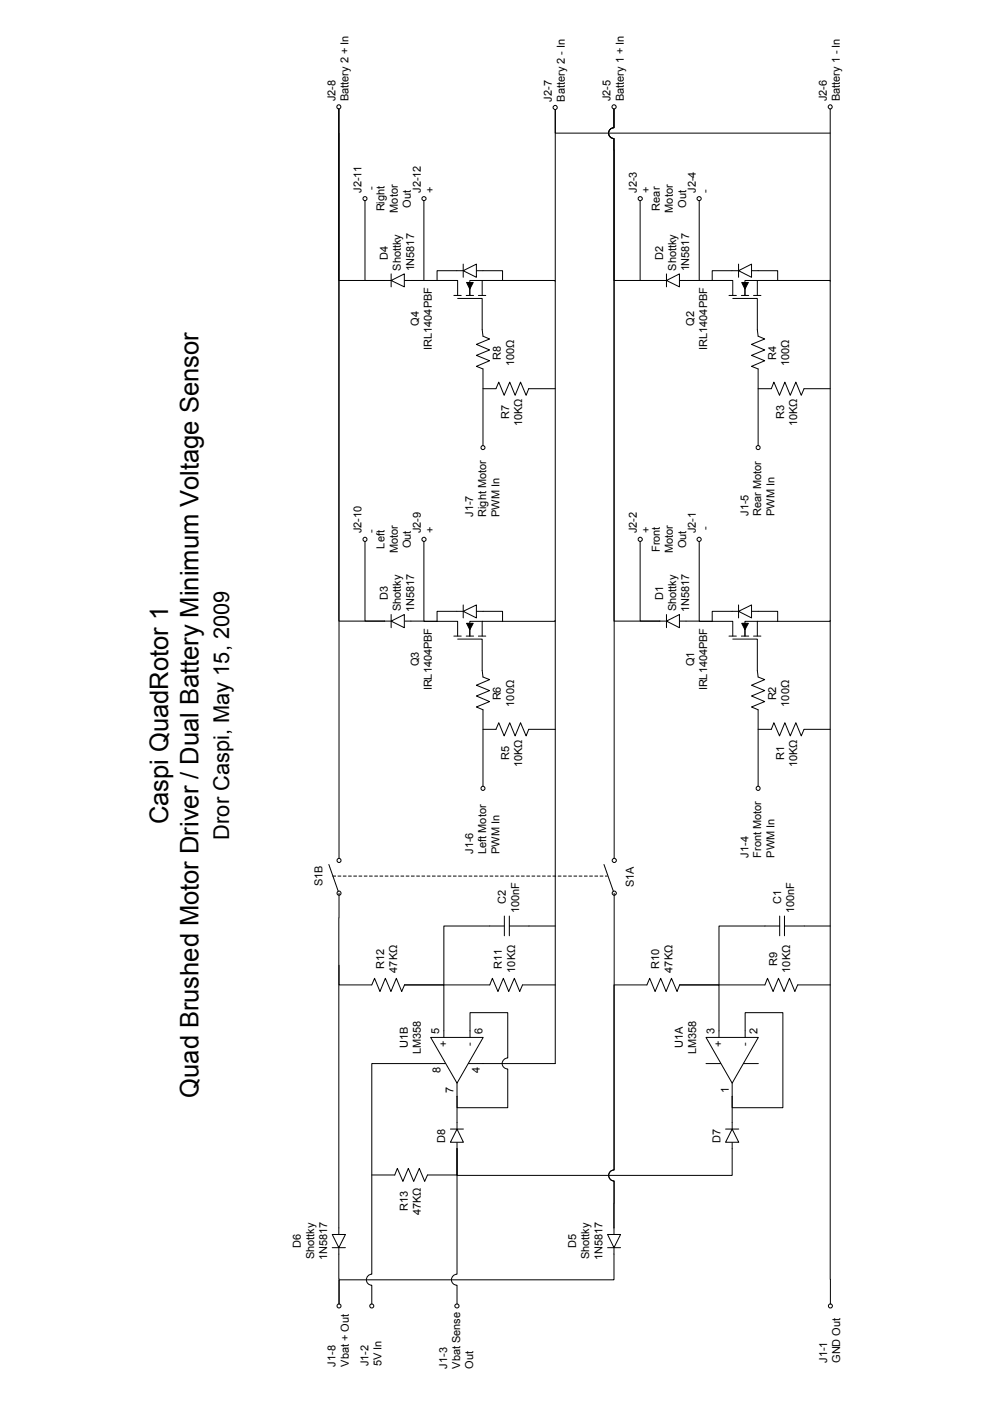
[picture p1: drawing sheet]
<svg xmlns="http://www.w3.org/2000/svg" width="210mm" height="297mm" viewBox="0 0 210 297" stroke-linecap="round" stroke-linejoin="round" font-family="sans-serif">
<path d="M139.9 131.7h5.6M160.6 142.1l.1 1.4 1.4 .6-2.8 1.2 2.8 1.1-2.8 1.2 2.8 1.1-2.8 1.2 1.4 .6M163.5 154.6l.6-1.4 1.2 2.8 1.1-2.8 1.2 2.8 1.1-2.8 1.2 2.8 .6-1.4" fill="none" stroke="#000" stroke-width=".21"/>
<path d="M141.3 131.7l2.8-1.4v2.8z" fill="#fff"/>
<path d="M141.3 131.7l2.8-1.4v2.8zM141.3 130.3v2.8" fill="none" stroke="#000" stroke-width=".21"/>
<circle cx="148.2" cy="114.4" r=".44" fill="#fff"/>
<g fill="none" stroke="#000" stroke-width=".21">
<path d="M148.3 114.8v16.9h2.7h-5.5"/>
<circle cx="148.2" cy="114.4" r=".44"/>
</g>
<circle cx="135.7" cy="114.4" r=".44" fill="#fff"/>
<g fill="none" stroke="#000" stroke-width=".21">
<path d="M135.7 114.8v16.9h4.2M176 131.6v.1h-11.1M170.5 154.6h5.5"/>
<circle cx="135.7" cy="114.4" r=".44"/>
</g>
<circle cx="160.7" cy="167.2" r=".43" fill="#fff"/>
<g fill="none" stroke="#000" stroke-width=".21">
<path d="M154.6 134.9h1.5M155.4 134.9v-3.2h-4.4v-2.1h13.9v2.1h-4.3v3.2M155.4 135.5h5.2v6.6M157.2 134.9h1.5M157.3 132.2h1.4l-.8 1.3zM159.8 134.9h1.5M160.6 131.7h-2.7v3.2v-2.6M160.7 150.5v16.2M160.7 154.6h2.8"/>
<circle cx="160.7" cy="167.2" r=".43"/>
</g>
<path d="M157.3 132.2h1.4l-.8 1.3z" fill="#000"/>
<path d="M156.6 129.6l2.7-1.3v2.7z" fill="#fff"/>
<path d="M156.6 129.6l2.7-1.3v2.7zM156.6 128.3v2.7" fill="none" stroke="#000" stroke-width=".21"/>
<circle cx="117.7" cy="22.8" r=".44" fill="#fff"/>
<circle cx="117.7" cy="22.8" r=".44" fill="none" stroke="#000" stroke-width=".21"/>
<circle cx="176" cy="22.7" r=".43" fill="#fff"/>
<circle cx="176" cy="22.7" r=".43" fill="none" stroke="#000" stroke-width=".21"/>
<circle cx="176.1" cy="276.9" r=".43" fill="#fff"/>
<g fill="none" stroke="#000" stroke-width=".21">
<path d="M117.7 23.2v5h58.3M176 23.1l.1 253.4M139.9 59.5h5.6M160.6 69.9l.1 1.4 1.4 .6-2.8 1.1 2.8 1.2-2.8 1.1 2.8 1.2-2.8 1.2 1.4 .5M163.5 82.4l.6-1.4 1.2 2.8 1.1-2.8 1.2 2.8 1.1-2.8 1.2 2.8 .6-1.4"/>
<circle cx="176.1" cy="276.9" r=".43"/>
</g>
<path d="M141.3 59.5l2.8-1.4v2.7z" fill="#fff"/>
<path d="M141.3 59.5l2.8-1.4v2.7zM141.3 58.1v2.7" fill="none" stroke="#000" stroke-width=".21"/>
<circle cx="148.2" cy="42.1" r=".44" fill="#fff"/>
<g fill="none" stroke="#000" stroke-width=".21">
<path d="M148.3 42.5v17h2.7h-5.5"/>
<circle cx="148.2" cy="42.1" r=".44"/>
</g>
<circle cx="135.7" cy="42.1" r=".44" fill="#fff"/>
<g fill="none" stroke="#000" stroke-width=".21">
<path d="M135.7 42.5v17h4.2M164.9 59.5h11.1v.1M170.5 82.4h5.5"/>
<circle cx="135.7" cy="42.1" r=".44"/>
</g>
<circle cx="160.7" cy="94.9" r=".43" fill="#fff"/>
<g fill="none" stroke="#000" stroke-width=".21">
<path d="M157.3 59.9h1.4l-.8 1.4zM160.6 59.5h-2.7v3.1v-2.6M154.6 62.6h1.5M155.4 62.6v-3.1h-4.4v-2.1h13.9v2.1h-4.3v3.1M155.4 63.3h5.2v6.6M157.2 62.6h1.5M159.8 62.6h1.5M160.7 78.2v16.3M160.7 82.4h2.8"/>
<circle cx="160.7" cy="94.9" r=".43"/>
</g>
<path d="M157.3 59.9h1.4l-.8 1.4z" fill="#000"/>
<path d="M156.6 57.4l2.7-1.4v2.8z" fill="#fff"/>
<path d="M156.6 57.4l2.7-1.4v2.8zM156.6 56v2.8" fill="none" stroke="#000" stroke-width=".21"/>
<circle cx="130.2" cy="22.7" r=".44" fill="#fff"/>
<g fill="none" stroke="#000" stroke-width=".21">
<path d="M130.2 23.1v4a1.14 1.14 0 0 0-1.2 1.1 1.14 1.14 0 0 0 1.2 1.2v153M130.2 260.3v5.6"/>
<circle cx="130.2" cy="22.7" r=".44"/>
</g>
<path d="M128.8 261.7h2.8l-1.4 2.8z" fill="#fff"/>
<path d="M81.6 131.7h5.5M102.2 142.1l.2 1.4 1.4 .6-2.8 1.2 2.8 1.1-2.8 1.2 2.8 1.1-2.8 1.2 1.4 .6M105.2 154.6l.5-1.4 1.2 2.8 1.2-2.8 1.1 2.8 1.2-2.8 1.1 2.8 .6-1.4M128.8 261.7h2.8l-1.4 2.8zM128.8 264.5h2.8M130.2 265.9v5.4h-58.3v5.2" fill="none" stroke="#000" stroke-width=".21"/>
<path d="M82.9 131.7l2.8-1.4v2.8z" fill="#fff"/>
<path d="M82.9 131.7l2.8-1.4v2.8zM82.9 130.3v2.8" fill="none" stroke="#000" stroke-width=".21"/>
<circle cx="89.9" cy="114.4" r=".44" fill="#fff"/>
<g fill="none" stroke="#000" stroke-width=".21">
<path d="M89.9 114.8v16.9h2.8h-5.6"/>
<circle cx="89.9" cy="114.4" r=".44"/>
</g>
<circle cx="77.4" cy="114.4" r=".43" fill="#fff"/>
<g fill="none" stroke="#000" stroke-width=".21">
<path d="M77.4 114.8v16.9h4.2M117.7 131.6v.1h-11.1"/>
<circle cx="77.4" cy="114.4" r=".43"/>
</g>
<circle cx="102.4" cy="167.2" r=".43" fill="#fff"/>
<g fill="none" stroke="#000" stroke-width=".21">
<path d="M96.2 134.9h1.6M97 134.9v-3.2h-4.3v-2.1h13.9v2.1h-4.4v3.2M97 135.5h5.2v6.6M98.8 134.9h1.6M98.9 132.2h1.4l-.7 1.3zM101.4 134.9h1.6M102.2 131.7h-2.6v3.2v-2.6M102.4 150.5v16.2M102.4 154.6h2.8"/>
<circle cx="102.4" cy="167.2" r=".43"/>
</g>
<path d="M98.9 132.2h1.4l-.7 1.3z" fill="#000"/>
<path d="M98.2 129.6l2.8-1.3v2.7z" fill="#fff"/>
<path d="M117.7 23.2v202.3M81.6 59.5h5.5M102.2 69.9l.2 1.4 1.4 .6-2.8 1.1 2.8 1.2-2.8 1.1 2.8 1.2-2.8 1.2 1.4 .5M105.2 82.4l.5-1.4 1.2 2.8 1.2-2.8 1.1 2.8 1.2-2.8 1.1 2.8 .6-1.4M98.2 129.6l2.8-1.3v2.7zM98.2 128.3v2.7" fill="none" stroke="#000" stroke-width=".21"/>
<path d="M82.9 59.5l2.8-1.4v2.7z" fill="#fff"/>
<path d="M82.9 59.5l2.8-1.4v2.7zM82.9 58.1v2.7" fill="none" stroke="#000" stroke-width=".21"/>
<circle cx="89.9" cy="42.1" r=".44" fill="#fff"/>
<g fill="none" stroke="#000" stroke-width=".21">
<path d="M89.9 42.5v17h2.8h-5.6"/>
<circle cx="89.9" cy="42.1" r=".44"/>
</g>
<circle cx="77.4" cy="42.1" r=".43" fill="#fff"/>
<g fill="none" stroke="#000" stroke-width=".21">
<path d="M77.4 42.5v17h4.2M106.6 59.5h11.1v.1M112.1 82.4h5.6"/>
<circle cx="77.4" cy="42.1" r=".43"/>
</g>
<circle cx="102.4" cy="94.9" r=".43" fill="#fff"/>
<g fill="none" stroke="#000" stroke-width=".21">
<path d="M98.9 59.9h1.4l-.7 1.4zM102.2 59.5h-2.6v3.1v-2.6M96.2 62.6h1.6M97 62.6v-3.1h-4.3v-2.1h13.9v2.1h-4.4v3.1M97 63.3h5.2v6.6M98.8 62.6h1.6M101.4 62.6h1.6M102.4 78.2v16.3M102.4 82.4h2.8"/>
<circle cx="102.4" cy="94.9" r=".43"/>
</g>
<path d="M98.9 59.9h1.4l-.7 1.4z" fill="#000"/>
<path d="M98.2 57.4l2.8-1.4v2.8z" fill="#fff"/>
<path d="M98.2 57.4l2.8-1.4v2.8zM98.2 56v2.8" fill="none" stroke="#000" stroke-width=".21"/>
<circle cx="71.8" cy="22.7" r=".43" fill="#fff"/>
<circle cx="71.8" cy="22.7" r=".43" fill="none" stroke="#000" stroke-width=".21"/>
<circle cx="71.9" cy="276.9" r=".43" fill="#fff"/>
<g fill="none" stroke="#000" stroke-width=".21">
<path d="M71.8 23.1l.1 159.3M71.8 260.3v5.6"/>
<circle cx="71.9" cy="276.9" r=".43"/>
</g>
<path d="M70.4 261.7h2.8l-1.4 2.8z" fill="#fff"/>
<path d="M81.6 59.5h-9.8v-36.4v108.6h9.8M139.9 59.5h-9.7v-30.1a1.14 1.14 0 0 1-1.2-1.2 1.14 1.14 0 0 1 1.2-1.1v-4v4a1.14 1.14 0 0 0-1.2 1.1 1.14 1.14 0 0 0 1.2 1.2v102.3h9.7M70.4 261.7h2.8l-1.4 2.8zM70.4 264.5h2.8M71.8 265.9l.1 10.6" fill="none" stroke="#000" stroke-width=".21"/>
<path d="M71.4 182.4a.45 .45 0 0 0 .9 0 .45 .45 0 0 0-.9 0zM71.4 189.4a.45 .45 0 0 0 .9 0 .45 .45 0 0 0-.9 0z" fill-rule="evenodd" fill="#fff"/>
<g fill="none" stroke="#000" stroke-width=".21">
<path d="M69.7 183.3l2 5.7M71.9 189.4l-.1 70.9"/>
<circle cx="71.9" cy="189.4" r=".43"/>
<circle cx="71.9" cy="182.4" r=".43"/>
</g>
<path d="M129.8 182.4a.45 .45 0 0 0 .9 0 .45 .45 0 0 0-.9 0zM129.8 189.4a.45 .45 0 0 0 .9 0 .45 .45 0 0 0-.9 0z" fill-rule="evenodd" fill="#fff"/>
<g fill="none" stroke="#000" stroke-width=".21">
<path d="M112.1 154.6h5.6M128.1 183.3l1.9 5.7M130.2 189.4v58.7a1.16 1.16 0 0 0-1.1 1.1 1.16 1.16 0 0 0 1.1 1.2v9.9M71.9 204.7v4.1h6.9l.6-1.4 1.2 2.8 1.1-2.8 1.2 2.8 1.1-2.8 1.2 2.8 .6-1.4h18l.6-1.4 1.2 2.8 1.1-2.8 1.2 2.8 1.2-2.8 1.1 2.8 .6-1.4h6.9"/>
<circle cx="130.2" cy="189.4" r=".44"/>
<circle cx="130.2" cy="182.4" r=".44"/>
</g>
<path d="M70.5 185.7h58.3" fill="none" stroke="#000" stroke-width=".21" stroke-dasharray=".7 .4" stroke-linecap="butt"/>
<path d="M91.3 220h11.1l-5.5 9.6z" fill="#fff"/>
<path d="M106.9 196.3h-12.8v12.5M106.9 194.2v4.2M108 194.2v4.2M108 196.3h9.7M85.8 208.8h8.3v11.2M91.3 220h11.1l-5.5 9.6zM99.7 220v-5.3h8v9.6a1.16 1.16 0 0 0-1.2 1.2 1.16 1.16 0 0 0 1.2 1.1v8.3h-10.8v-5.3M91.3 225.5h3.1M96.9 238v5.5M99.3 225.5h3.1" fill="none" stroke="#000" stroke-width=".21"/>
<path d="M96.9 239.4l1.4 2.8h-2.8z" fill="#fff"/>
<path d="M95.5 239.4h2.8M96.9 239.4l1.4 2.8h-2.8zM96.9 232.4v5.6M102.4 225.5h15.3M83.7 249.1l.5-1.4 1.2 2.8 1.2-2.8 1.1 2.8 1.2-2.8 1.1 2.8 .6-1.4" fill="none" stroke="#000" stroke-width=".21"/>
<circle cx="78.8" cy="276.9" r=".43" fill="#fff"/>
<g fill="none" stroke="#000" stroke-width=".21">
<path d="M91.3 225.5h-12.5v44.7a1.16 1.16 0 0 0-1.1 1.1 1.16 1.16 0 0 0 1.1 1.2v4M78.8 249.1h4.9"/>
<circle cx="78.8" cy="276.9" r=".43"/>
</g>
<circle cx="96.9" cy="276.9" r=".44" fill="#fff"/>
<g fill="none" stroke="#000" stroke-width=".21">
<path d="M176.1 208.8h-7l-.6 1.4-1.1-2.8-1.2 2.8-1.1-2.8-1.2 2.8-1.2-2.8-.5 1.4h-18.1l-.5 1.4-1.2-2.8-1.2 2.8-1.1-2.8-1.2 2.8-1.1-2.8-.6 1.4h-7v39.3a1.16 1.16 0 0 0-1.2 1.1 1.16 1.16 0 0 0 1.2 1.2v9.9M96.9 243.5v26.7a1.16 1.16 0 0 0-1.2 1.1 1.16 1.16 0 0 0 1.2 1.2v4"/>
<circle cx="96.9" cy="276.9" r=".44"/>
</g>
<path d="M149.7 220h11.1l-5.6 9.6z" fill="#fff"/>
<path d="M165.3 196.3h-12.9v12.5M165.3 194.2v4.2M166.3 194.2v4.2M166.3 196.3h9.8M144.1 208.8h8.3v11.2M149.7 220h11.1l-5.6 9.6zM158 220v-5.3h8v20.2h-10.8v-5.3M149.7 225.5h3.1M155.2 238v5.5M157.6 225.5h3.2" fill="none" stroke="#000" stroke-width=".21"/>
<path d="M155.2 239.4l1.4 2.8h-2.8z" fill="#fff"/>
<path d="M153.8 239.4h2.8M155.2 239.4l1.4 2.8h-2.8zM155.2 232.4v5.6M155.2 243.5v5.7h-58.3v-5.7v5.6h-6.3" fill="none" stroke="#000" stroke-width=".21"/>
<g font-size="5.4">
<text x="35.6" y="174.7" transform="rotate(-90 35.6 174.7)">Caspi QuadRotor 1</text>
<text x="42.1" y="232.7" transform="rotate(-90 42.1 232.7)">Quad Brushed Motor Driver / Dual Battery Minimum Voltage Sensor</text>
</g>
<text font-size="4.6" x="48.6" y="178" transform="rotate(-90 48.6 178)">Dror Caspi, May 15, 2009</text>
<g font-size="2.3">
<text x="71.1" y="21.5" transform="rotate(-90 71.1 21.5)">J2-8</text>
<text x="73.9" y="21.5" transform="rotate(-90 73.9 21.5)">Battery 2 + In</text>
<text x="117" y="21.5" transform="rotate(-90 117 21.5)">J2-7</text>
<text x="119.8" y="21.5" transform="rotate(-90 119.8 21.5)">Battery 2 - In</text>
<text x="129.5" y="21.5" transform="rotate(-90 129.5 21.5)">J2-5</text>
<text x="132.2" y="21.5" transform="rotate(-90 132.2 21.5)">Battery 1 + In</text>
<text x="175.3" y="21.5" transform="rotate(-90 175.3 21.5)">J2-6</text>
<text x="178.1" y="21.5" transform="rotate(-90 178.1 21.5)">Battery 1 - In</text>
<text x="76.7" y="40.9" transform="rotate(-90 76.7 40.9)">J2-11</text>
<text x="79.5" y="40.2" transform="rotate(-90 79.5 40.2)">-</text>
<text x="89.2" y="40.9" transform="rotate(-90 89.2 40.9)">J2-12</text>
<text x="91.9" y="40.9" transform="rotate(-90 91.9 40.9)">+</text>
<text x="135" y="40.9" transform="rotate(-90 135 40.9)">J2-3</text>
<text x="137.8" y="40.9" transform="rotate(-90 137.8 40.9)">+</text>
<text x="147.5" y="40.9" transform="rotate(-90 147.5 40.9)">J2-4</text>
<text x="150.3" y="40.9" transform="rotate(-90 150.3 40.9)">-</text>
<text x="81.5" y="44.8" transform="rotate(-90 81.5 44.8)">Right</text>
<text x="84.3" y="45.1" transform="rotate(-90 84.3 45.1)">Motor</text>
<text x="87.1" y="44" transform="rotate(-90 87.1 44)">Out</text>
<text x="139.9" y="44.7" transform="rotate(-90 139.9 44.7)">Rear</text>
<text x="142.7" y="45.1" transform="rotate(-90 142.7 45.1)">Motor</text>
<text x="145.5" y="44" transform="rotate(-90 145.5 44)">Out</text>
<text x="82.2" y="55" transform="rotate(-90 82.2 55)">D4</text>
<text x="85" y="57.4" transform="rotate(-90 85 57.4)">Shottky</text>
<text x="87.8" y="57.6" transform="rotate(-90 87.8 57.6)">1N5817</text>
<text x="140.6" y="55" transform="rotate(-90 140.6 55)">D2</text>
<text x="143.3" y="57.4" transform="rotate(-90 143.3 57.4)">Shottky</text>
<text x="146.1" y="57.6" transform="rotate(-90 146.1 57.6)">1N5817</text>
<text x="88.8" y="69.1" transform="rotate(-90 88.8 69.1)">Q4</text>
<text x="147.2" y="69.1" transform="rotate(-90 147.2 69.1)">Q2</text>
<text x="91.6" y="74.2" transform="rotate(-90 91.6 74.2)">IRL1404PBF</text>
<text x="106.2" y="76.3" transform="rotate(-90 106.2 76.3)">R8</text>
<text x="109" y="77.6" transform="rotate(-90 109 77.6)">100Ω</text>
<text x="149.9" y="74.2" transform="rotate(-90 149.9 74.2)">IRL1404PBF</text>
<text x="164.6" y="76.3" transform="rotate(-90 164.6 76.3)">R4</text>
<text x="167.3" y="77.6" transform="rotate(-90 167.3 77.6)">100Ω</text>
<text x="107.9" y="88.9" transform="rotate(-90 107.9 88.9)">R7</text>
<text x="166.3" y="88.9" transform="rotate(-90 166.3 88.9)">R3</text>
<text x="110.7" y="90.4" transform="rotate(-90 110.7 90.4)">10KΩ</text>
<text x="169" y="90.4" transform="rotate(-90 169 90.4)">10KΩ</text>
<text x="76.7" y="113.1" transform="rotate(-90 76.7 113.1)">J2-10</text>
<text x="79.5" y="113.1" transform="rotate(-90 79.5 113.1)">-</text>
<text x="89.2" y="113.1" transform="rotate(-90 89.2 113.1)">J2-9</text>
<text x="91.9" y="113.1" transform="rotate(-90 91.9 113.1)">+</text>
<text x="100.3" y="109.5" transform="rotate(-90 100.3 109.5)">J1-7</text>
<text x="103.1" y="109.5" transform="rotate(-90 103.1 109.5)">Right Motor</text>
<text x="105.9" y="109.5" transform="rotate(-90 105.9 109.5)">PWM In</text>
<text x="135" y="113.1" transform="rotate(-90 135 113.1)">J2-2</text>
<text x="137.8" y="113.1" transform="rotate(-90 137.8 113.1)">+</text>
<text x="147.5" y="113.1" transform="rotate(-90 147.5 113.1)">J2-1</text>
<text x="150.3" y="112.5" transform="rotate(-90 150.3 112.5)">-</text>
<text x="158.7" y="109.4" transform="rotate(-90 158.7 109.4)">J1-5</text>
<text x="161.4" y="109.4" transform="rotate(-90 161.4 109.4)">Rear Motor</text>
<text x="164.2" y="109.4" transform="rotate(-90 164.2 109.4)">PWM In</text>
<text x="81.5" y="116.3" transform="rotate(-90 81.5 116.3)">Left</text>
<text x="84.3" y="117.3" transform="rotate(-90 84.3 117.3)">Motor</text>
<text x="87.1" y="116.2" transform="rotate(-90 87.1 116.2)">Out</text>
<text x="139.9" y="117.1" transform="rotate(-90 139.9 117.1)">Front</text>
<text x="142.7" y="117.3" transform="rotate(-90 142.7 117.3)">Motor</text>
<text x="145.5" y="116.2" transform="rotate(-90 145.5 116.2)">Out</text>
<text x="82.2" y="127.2" transform="rotate(-90 82.2 127.2)">D3</text>
<text x="85" y="129.6" transform="rotate(-90 85 129.6)">Shottky</text>
<text x="87.8" y="129.8" transform="rotate(-90 87.8 129.8)">1N5817</text>
<text x="140.6" y="127.2" transform="rotate(-90 140.6 127.2)">D1</text>
<text x="143.3" y="129.6" transform="rotate(-90 143.3 129.6)">Shottky</text>
<text x="146.1" y="129.8" transform="rotate(-90 146.1 129.8)">1N5817</text>
<text x="88.8" y="141.3" transform="rotate(-90 88.8 141.3)">Q3</text>
<text x="147.2" y="141.3" transform="rotate(-90 147.2 141.3)">Q1</text>
<text x="91.6" y="146.4" transform="rotate(-90 91.6 146.4)">IRL1404PBF</text>
<text x="106.2" y="148.5" transform="rotate(-90 106.2 148.5)">R6</text>
<text x="109" y="149.8" transform="rotate(-90 109 149.8)">100Ω</text>
<text x="149.9" y="146.4" transform="rotate(-90 149.9 146.4)">IRL1404PBF</text>
<text x="164.6" y="148.5" transform="rotate(-90 164.6 148.5)">R2</text>
<text x="167.3" y="149.8" transform="rotate(-90 167.3 149.8)">100Ω</text>
<text x="107.9" y="161.2" transform="rotate(-90 107.9 161.2)">R5</text>
<text x="166.3" y="161.2" transform="rotate(-90 166.3 161.2)">R1</text>
<text x="110.7" y="162.6" transform="rotate(-90 110.7 162.6)">10KΩ</text>
<text x="169" y="162.6" transform="rotate(-90 169 162.6)">10KΩ</text>
<text x="100.3" y="181" transform="rotate(-90 100.3 181)">J1-6</text>
<text x="103.1" y="181" transform="rotate(-90 103.1 181)">Left Motor</text>
<text x="105.9" y="181" transform="rotate(-90 105.9 181)">PWM In</text>
<text x="158.7" y="181.8" transform="rotate(-90 158.7 181.8)">J1-4</text>
<text x="161.4" y="181.8" transform="rotate(-90 161.4 181.8)">Front Motor</text>
<text x="164.2" y="181.8" transform="rotate(-90 164.2 181.8)">PWM In</text>
<text x="68.4" y="187.9" transform="rotate(-90 68.4 187.9)">S1B</text>
<text x="107.3" y="191.8" transform="rotate(-90 107.3 191.8)">C2</text>
<text x="134.4" y="188.1" transform="rotate(-90 134.4 188.1)">S1A</text>
<text x="165.6" y="191.8" transform="rotate(-90 165.6 191.8)">C1</text>
<text x="110.1" y="193.5" transform="rotate(-90 110.1 193.5)">100nF</text>
<text x="168.4" y="193.5" transform="rotate(-90 168.4 193.5)">100nF</text>
<text x="81.4" y="205.4" transform="rotate(-90 81.4 205.4)">R12</text>
<text x="84.2" y="206.2" transform="rotate(-90 84.2 206.2)">47KΩ</text>
<text x="106.4" y="205.4" transform="rotate(-90 106.4 205.4)">R11</text>
<text x="109.2" y="206.2" transform="rotate(-90 109.2 206.2)">10KΩ</text>
<text x="139.8" y="205.4" transform="rotate(-90 139.8 205.4)">R10</text>
<text x="142.6" y="206.2" transform="rotate(-90 142.6 206.2)">47KΩ</text>
<text x="164.8" y="204.8" transform="rotate(-90 164.8 204.8)">R9</text>
<text x="167.6" y="206.2" transform="rotate(-90 167.6 206.2)">10KΩ</text>
<text x="93.1" y="219.2" transform="rotate(-90 93.1 219.2)">5</text>
<text x="100.3" y="221.7" transform="rotate(-90 100.3 221.7)">-</text>
<text x="102.3" y="219.2" transform="rotate(-90 102.3 219.2)">6</text>
<text x="151.5" y="219.2" transform="rotate(-90 151.5 219.2)">3</text>
<text x="158.7" y="221.7" transform="rotate(-90 158.7 221.7)">-</text>
<text x="160.6" y="219.2" transform="rotate(-90 160.6 219.2)">2</text>
<text x="86.4" y="222.2" transform="rotate(-90 86.4 222.2)">U1B</text>
<text x="89.2" y="223.5" transform="rotate(-90 89.2 223.5)">LM358</text>
<text x="93.4" y="227.5" transform="rotate(-90 93.4 227.5)">8</text>
<text x="94.8" y="222" transform="rotate(-90 94.8 222)">+</text>
<text x="101.7" y="227.5" transform="rotate(-90 101.7 227.5)">4</text>
<text x="144.8" y="222.2" transform="rotate(-90 144.8 222.2)">U1A</text>
<text x="147.6" y="223.5" transform="rotate(-90 147.6 223.5)">LM358</text>
<text x="153.1" y="222" transform="rotate(-90 153.1 222)">+</text>
<text x="96.2" y="231.7" transform="rotate(-90 96.2 231.7)">7</text>
<text x="154.5" y="231.7" transform="rotate(-90 154.5 231.7)">1</text>
<text x="94.4" y="242.3" transform="rotate(-90 94.4 242.3)">D8</text>
<text x="152.7" y="242.3" transform="rotate(-90 152.7 242.3)">D7</text>
<text x="86.4" y="256.8" transform="rotate(-90 86.4 256.8)">R13</text>
<text x="89.2" y="257.6" transform="rotate(-90 89.2 257.6)">47KΩ</text>
<text x="63.8" y="264.6" transform="rotate(-90 63.8 264.6)">D6</text>
<text x="66.6" y="267" transform="rotate(-90 66.6 267)">Shottky</text>
<text x="69.3" y="267.2" transform="rotate(-90 69.3 267.2)">1N5817</text>
<text x="122.1" y="264.6" transform="rotate(-90 122.1 264.6)">D5</text>
<text x="124.9" y="267" transform="rotate(-90 124.9 267)">Shottky</text>
<text x="127.7" y="267.2" transform="rotate(-90 127.7 267.2)">1N5817</text>
<text x="71.2" y="289.8" transform="rotate(-90 71.2 289.8)">J1-8</text>
<text x="74" y="289.8" transform="rotate(-90 74 289.8)">Vbat + Out</text>
<text x="78.1" y="289.7" transform="rotate(-90 78.1 289.7)">J1-2</text>
<text x="80.9" y="289.7" transform="rotate(-90 80.9 289.7)">5V In</text>
<text x="94.8" y="290.2" transform="rotate(-90 94.8 290.2)">J1-3</text>
<text x="97.5" y="290.2" transform="rotate(-90 97.5 290.2)">Vbat Sense</text>
<text x="100.3" y="290.2" transform="rotate(-90 100.3 290.2)">Out</text>
<text x="175.3" y="289" transform="rotate(-90 175.3 289)">J1-1</text>
<text x="178.1" y="289" transform="rotate(-90 178.1 289)">GND Out</text>
</g>
</svg>
